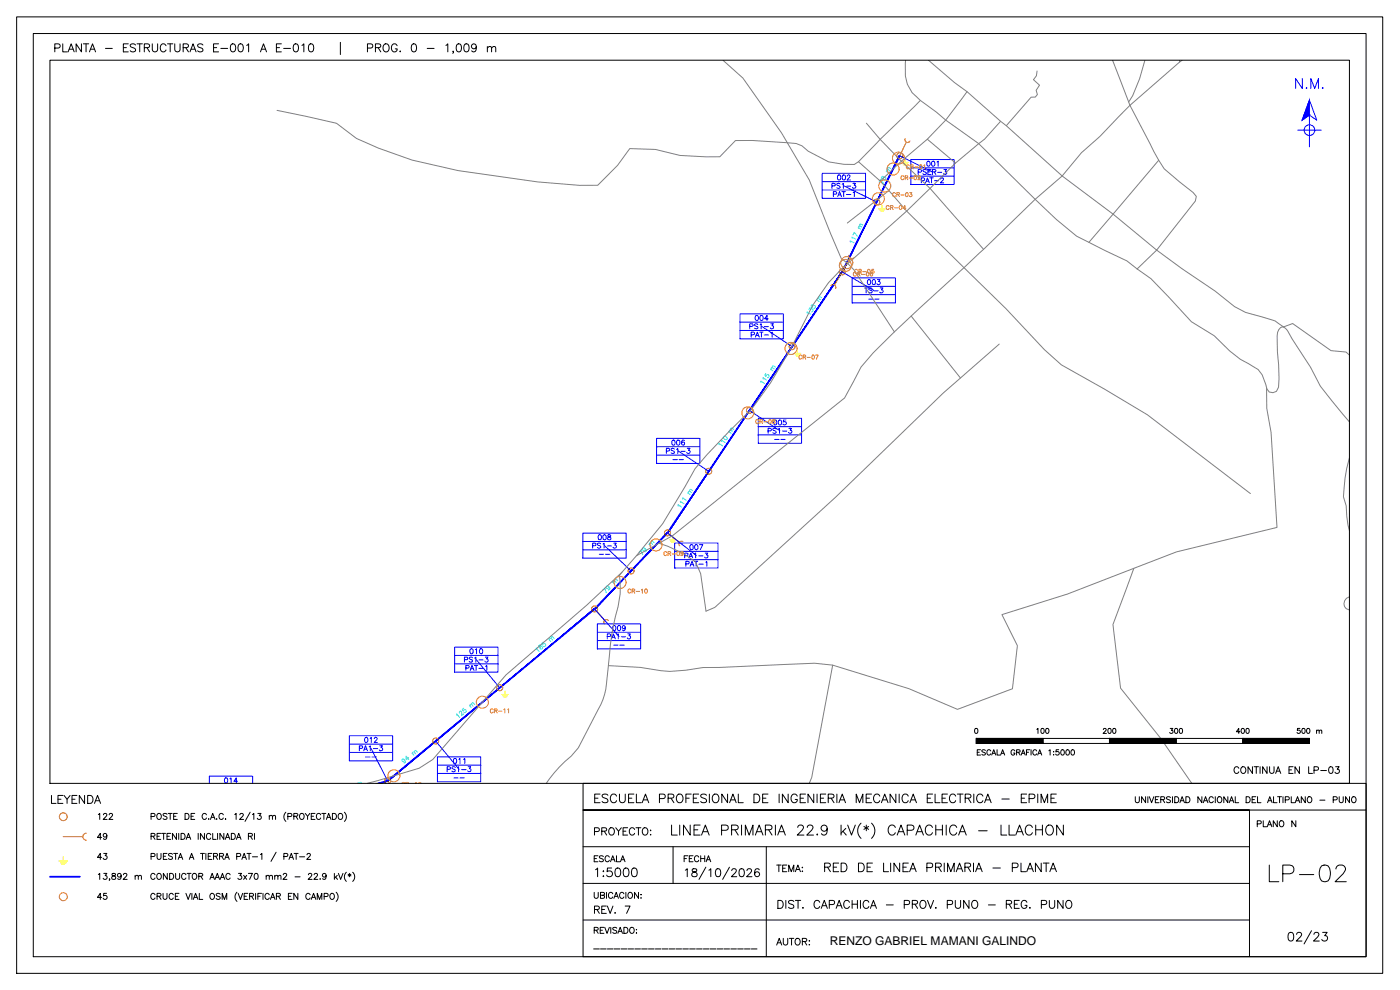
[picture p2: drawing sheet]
<svg xmlns="http://www.w3.org/2000/svg" width="420mm" height="297mm" viewBox="0 0 420 297" stroke-linecap="round" stroke-linejoin="round" font-family="sans-serif">
<!-- layer: RP_CONDUCTOR -->
<path d="M269.9 46.7l-17 34.9 17.2-34.8zM269.9 46.7l-17 34.9-.3-.1zM252.6 81.5l-52.2 78.5 52.5-78.4zM252.6 81.5l-52.2 78.5-.2-.2zM200.2 159.8l-21.7 23 21.9-22.8zM200.2 159.8l-21.7 23-.1-.2zM116.4 234.4l62.1-51.6-.1-.2zM116.3 234.2l62.1-51.6-62 51.8zM114.3 235l2.1-.6-.1-.2zM113.4 235l2.9-.8-2 .8z" fill="#00f" stroke="#00f" stroke-width=".3"/>
<!-- layer: RP_POSTE -->
<g fill="none" stroke="#f00" stroke-width=".3">
<path d="M115.8 235a.89 .89 0 0 1-.1-1.3 .89 .89 0 0 1 1.3 0 .89 .89 0 0 1-.1 1.3"/>
<circle cx="270" cy="46.7" r=".9"/>
<circle cx="263.1" cy="60.6" r=".9"/>
<circle cx="252.8" cy="81.6" r=".9"/>
<circle cx="237.7" cy="104" r=".9"/>
<circle cx="224.9" cy="123.1" r=".9"/>
<circle cx="200.3" cy="159.9" r=".9"/>
<circle cx="212.7" cy="141.4" r=".9"/>
<circle cx="189.4" cy="171.3" r=".9"/>
<circle cx="178.4" cy="182.7" r=".9"/>
<circle cx="150" cy="206.4" r=".9"/>
<circle cx="130.8" cy="222.3" r=".9"/>
<circle cx="19" cy="245" r="1.17"/>
</g>
<!-- layer: RP_RETENIDA -->
<path d="M271.7 41.6a.79 .79 0 0 0 .3 1.1 .79 .79 0 0 0 1.1-.4M272 42.7l-2 4M254.7 76.6a.79 .79 0 0 0 .3 1.1 .79 .79 0 0 0 1.1-.3M255 77.7l-4.5 7.8M249.4 85.7a.79 .79 0 0 1 1.1-.2 .79 .79 0 0 1 .3 1M200.3 159.9l3.6 2.8M205 162.5a.79 .79 0 0 0-1.1 .2 .79 .79 0 0 0 .1 1.1M178.4 182.7l3 3.4M182.6 186.2a.79 .79 0 0 0-1.1-.1 .79 .79 0 0 0-.1 1.1M116.3 234.3l.4 .7M19 251h5.8M25.9 250a1.05 1.05 0 0 0-1.1 1 1.05 1.05 0 0 0 1.1 1.1" fill="none" stroke="#f00" stroke-width=".3"/>
<!-- layer: RP_CUADROPOSTE -->
<g fill="none" stroke="#00f" stroke-width=".3">
<path d="M246.8 52h13v7.5h-13zM246.8 54.5h13M246.8 57h13M253.3 55.8l9.8 4.8M270 46.7l9.8 4.9M273.3 47.9h13v7.5h-13zM273.3 50.4h13M273.3 52.9h13M283.3 50.9h.8l-.5 .5a.49 .49 0 0 1 .4 .8 .49 .49 0 0 1-.9-.1M222.1 94.2h13v7.4h-13zM222.1 96.7h13M222.1 99.2h13"/>
<path d="M228.6 97.9l9.1 6.1M252.8 81.6l9.4 5.6M255.7 83.4h13v7.5h-13zM255.7 85.9h13M255.7 88.4h13M197 131.5h13v7.6h-13zM197 134h13M197 136.6h13M203.5 135.3l9.2 6.1M224.9 123.1l9.2 6.2M227.6 125.5h13v7.5h-13zM227.6 128h13"/>
<path d="M227.6 130.5h13M174.9 160h13v7.5h-13zM200.3 159.9l8.7 6.8M174.9 162.5h13M174.9 165h13M181.4 163.7l8 7.6M202.5 162.9h13v7.5h-13zM202.5 165.4h13M202.5 167.9h13M136.4 194.1h13.1v7.6h-13.1zM136.4 196.6h13.1M136.4 199.2h13.1"/>
<path d="M142.9 197.9l7.1 8.5M178.4 182.7l7.4 8.3M179.3 187.2h13v7.5h-13zM179.3 189.7h13M179.3 192.2h13M62.8 235v-2.1h13v2.1M104.8 220.8h13v7.5h-13zM104.8 223.3h13M104.8 225.7h13M111.3 224.5l5 9.8M130.7 222.3l7.1 8.5M131.3 227.1h13v7.5h-13z"/>
<path d="M131.3 229.6h13M131.3 232.1h13"/>
</g>
<!-- layer: RP_VANO -->
<g fill="none" stroke="#0ff" stroke-width=".3">
<path d="M263.8 54.6l.4-.7 .9 1.1M264.6 53l-.1 .5 .2 .1 .9-.5a.41 .41 0 0 1 .1 .7 .41 .41 0 0 1-.7-.2l.1-.5zM265.9 51.4l.8 .4M267 51.2l-.7-.3-.2 .2v.4M267.3 50.6l-.7-.3-.1 .6M255.2 72.7l-.1-.4 1.2 .5M255.8 71.6l-.1-.5 1.1 .6M256 70.5l.4-.8 .9 1.2M257.6 68.4l.7 .3M258.6 68.1l-.7-.3-.1 .7M258.9 67.5l-.7-.3-.2 .3 .1 .3M242.3 94l-.1-.4 1.1 .7"/>
<path d="M242.7 92.9l.4-.6 .2 .6a.43 .43 0 0 1 .7 .1 .43 .43 0 0 1-.5 .5M243.7 91.3l-.3 .5 .4 .4a.47 .47 0 0 1 .4-.6 .47 .47 0 0 1 .5 .5 .47 .47 0 0 1-.5 .4M245.1 90l.8 .5M246.2 89.9l-.7-.4-.2 .3v.4M246.6 89.4l-.7-.4-.2 .2v.4M228.3 114.8v-.5l1.1 .8M229 113.7v-.4l1.1 .8M229.8 112.1l-.3 .5 .4 .4a.46 .46 0 0 1 .4-.6 .46 .46 0 0 1 .5 .4 .46 .46 0 0 1-.5 .5M231.2 110.8l.7 .5M232.3 110.7l-.7-.4-.2 .2v.4M232.7 110.1l-.7-.4-.2 .3v.4M215.8 133.4v-.3l1.1 .7"/>
<path d="M216.5 132.4v-.4l1.1 .7M217.2 131a.65 .65 0 0 1 .8 .1 .65 .65 0 0 1 0 .8l-.9-.4zM218.7 129.5l.7 .5M219.8 129.4l-.7-.4-.2 .6M220.2 128.8l-.7-.4-.2 .7M203.5 151.8v-.4l1.1 .8M204.2 150.8v-.4l1.1 .7M204.9 149.8v-.4l1.1 .7M206.4 147.9l.7 .5M207.5 147.8l-.7-.4-.2 .2v.4M207.9 147.2l-.7-.4-.3 .3 .1 .4M180.8 177.1l.7-.6 .5 1.3"/>
<path d="M182.6 175.9a.41 .41 0 0 1-.1 .7 .41 .41 0 0 1-.6-.3 .41 .41 0 0 1 .5-.5l.6 .6-.1 .4-.3 .1M183.8 174.6l.6 .6M184.9 174.7l-.6-.5-.3 .6M185.4 174.3l-.6-.6-.3 .6M191.8 165.7l.6-.6 .5 1.3M193.5 164.5a.41 .41 0 0 1-.1 .7 .41 .41 0 0 1-.6-.4 .41 .41 0 0 1 .5-.4l.7 .8-.5 .3M194.8 163.2l.6 .6M195.9 163.3l-.7-.5-.3 .6M196.3 162.8l-.6-.5-.3 .2v.4M160.8 194.8l.1-.4 .9 1M161.7 193.7v.3l.2 .2 .8-.2a.42 .42 0 0 1 0 .7 .42 .42 0 0 1-.7-.2l.3-.8-.2-.2zM163 192.7l-.4 .4 .3 .4a.46 .46 0 0 1 .5-.4 .46 .46 0 0 1 .4 .6 .46 .46 0 0 1-.7 .3"/>
<path d="M164.7 191.8l.6 .7M164.9 192l.3-.5 .6 .6M165.4 191.6l.4-.6 .5 .6M137 214.6l.1-.4 .8 1M137.9 213.9l.2-.5 .4 .1v1.2l.6-.5M139.2 212.5l-.5 .4 .3 .4a.46 .46 0 0 1 .6-.4 .46 .46 0 0 1 .3 .6 .46 .46 0 0 1-.6 .3M140.9 211.6l.5 .7M141.1 211.8v-.4l.3-.1 .6 .6M141.6 211.4l.3-.6 .6 .6M107.3 235h.5M107.8 235l.4-.3 .3 .3M121.3 227.9a.41 .41 0 0 1-.2 .6 .41 .41 0 0 1-.5-.4 .41 .41 0 0 1 .5-.4l.6 .9-.5 .3"/>
<path d="M122.6 227.3l-.7 .6v-1l.8 1M123.7 225.9l.5 .7M123.8 226.1l.1-.4 .3-.1 .5 .6M124.3 225.7l.4-.5 .6 .5"/>
</g>
<!-- layer: RP_PTIERRA -->
<path d="M200.9 161.9h2M201.3 162.3h1.2M201.6 162.7h.6M201.9 160.9v1M150.6 208.4h2M150.9 208.8h1.3M151.3 209.2h.6M151.6 207.4v1M17.7 258.3h2.6M18.1 258.9h1.7M18.6 259.4h.8M19 257.1v1.2" fill="none" stroke="#ff0" stroke-width=".3"/>
<!-- layer: VIAS -->
<g fill="none" stroke="#808080" stroke-width=".3">
<path d="M217 18.1l5.9 5.3 11.6 16.4 8.4 14.2 9.6 23.5 1.9 1.6 1.8 1.8 12.2 18.7M271.8 18.1a11.3 11.3 0 0 0 4.4 12l4.8 3.5 2.8 2.4 9.9 7.1 23.3 22.7 6.1 5.1 15.1 7.4 3.1 2.4M278.7 18.1l7.7 6.7 3.8 2.7 11.8 10.2 16.8 15.1 15.3 11.4 13 10.8 11.6-14.7 .3-1.4-.9-1.2-8.7-7.1-3.2-5.2-7.1-13.8M333.9 18.1l5.2 13.5M343.6 18.1l-1.6 5.5-2.1 5.1-1.2 1.9M354 18.1v.5M354.8 18.1l-15.7 13.5M83.1 33.1l17.9 3.9 6 4.5 6.6 2.9 10.1 3.6 13.8 3.2 23.8 3.4 12.6 1h5.5l5.9-6 3.7-5 7.7 .2 7.4 1.8 7.8 .5 4.1-.1 4.7-4.8 5.1-.1 13.2 1 1.7 .7 1.8 1.5 6.2 3.3 4.5 .7h3.2l1.2-.8M260 37l4.1 4.8 6.4 6.6 8.6 8.1 16.1 18.3M276.2 30.1l-12.1 11.7-6.5 6.7M290.2 27.5a80.1 80.1 0 0 1-19.7 20.9l-6.3 5.9M300.3 36.4l-4.8 5.4-8.7 7.1a432.7 432.7 0 0 1-33.6 31.2l-4.6 4.7-4.7 6.8-6.6 13-6.1 10.3-5.6 7.8-13.5 13.8-3.5 4.1-9.7 16.5-7.9 9.7"/>
<path d="M311.2 21.3l-.2 1.4-.8 1.2 1.8 1.7-1 1.5 .3 1.2-.6 .8-1.2 .1-7.5 8.5M339.1 31.6l-9 9.3-5.5 4.9-5.8 7-8.1 7a1207.7 1207.7 0 0 1-37.2 35l-11.5 11.1-3.6 4.2-4.9 9.3-51.7 41.3-10.8 6.1-4.3 4.8-10.6 10-24.3 20.9-21.9 25.4-4.1 2.6-15.5 4.5M257.6 48.5l6.6 5.8 7.9 9 29.8 29.3 11.5 12.3 5.1 4.6 12.9 7.2 12.9 7.7 31 23.7M266.8 57.2l-12.5 9.7M278.3 41.8l8.5 7.1M347.7 48.1l-20.9 24.6M273.5 94.8l14.7 18.6M341.3 80.7l4.1 2.9 12.1 12.9 6.9 4.2a33.8 33.8 0 0 0 11.6 9.2 8.1 8.1 0 0 1 4.2 6.7l.7 1 1.1 .2 1.1-.4 .6-1.2v-6.8a48.7 48.7 0 0 1-.3-9.6 1.74 1.74 0 0 1 1.8-1.7l1.2 1.1 1.4 2.6 5.5 8.4 3 5.7 8.7 10.7M341.3 80.7l5.8-5.7 7.6 5.6 10 6.7 5.8 4.7 3.3 1.7 5 1.4a11.2 11.2 0 0 1 6.4 3l2.7-1 11.6 8.1 4.5 .4 1 .9M299.9 103.2l-16.8 14.7-32.3 31.3-36.3 33.1-2.6 1.1-1.6-11.3-1.6-3.5-3.4-2.4-4.8-2.3-2.7-.9M380.1 116.3l.1 6.2 1.3 7.3 1.7 28.4-30.1 7.4-32.7 12.6-19.7 6.2 4.6 9.3-1.5 13-16.4 6.1-14.6-6.2-22.9-7-5.4-.6-28.6 1.3h-4.9a37.9 37.9 0 0 1-18.8-.1l-9.6-.5M405 137.4a43.6 43.6 0 0 0-1.8 11.6l.8 2.8 .2 3 .8 4.4"/>
<path d="M186.7 171.6l-.8 1a27.6 27.6 0 0 1-1.2 12.5l-1.2 5.8-.6 5.2a81.8 81.8 0 0 1-1.4 12.2l-1.2 3.1-6.7 13-2.2 2.5a36.1 36.1 0 0 0-7.4 8.1M340.3 170.5l-6.3 16.9 2.3 19.1 12.1 15.1 9.3 13.4M405 179.1a2 2 0 0 0-1.7 1.9 2 2 0 0 0 1.7 2M249.9 199.6l-6.3 33.7-.7 1.7"/>
</g>
<!-- layer: CRUCES -->
<g fill="none" stroke="#ff7f00" stroke-width=".3">
<path d="M268.7 58.1a.43 .43 0 0 0-.5-.3 .43 .43 0 0 0-.3 .5v.3a.44 .44 0 0 0 .3 .4 .44 .44 0 0 0 .5-.3M269.1 58.4l.7-.1 .1-.3-.8-.2v1.2M269.5 58.4l.4 .6M270.3 58.5h1.1M273 57.8h.6l-.3 .5a.4 .4 0 0 1 .3 .6 .4 .4 0 0 1-.7-.1M148 213a.49 .49 0 0 0-.7-.3 .49 .49 0 0 0-.2 .7 .45 .45 0 0 0 .4 .5 .45 .45 0 0 0 .5-.3M148.4 213.3l.7-.1 .1-.3-.8-.2v1.2M148.8 213.3l.4 .6M149.6 213.4h1M151.2 212.9l.3-.2v1.2M152.3 212.9l.3-.2v1.2"/>
<circle cx="263.6" cy="59.6" r="1.81"/>
<circle cx="265.5" cy="55.8" r="1.81"/>
<circle cx="268" cy="50.7" r="1.81"/>
<circle cx="269.7" cy="47.5" r="1.81"/>
<circle cx="272.2" cy="58.3" r=".55"/>
<circle cx="253.7" cy="79.6" r="1.81"/>
<circle cx="254.1" cy="78.8" r="1.81"/>
<circle cx="237.4" cy="104.5" r="1.81"/>
<circle cx="224.4" cy="123.9" r="1.81"/>
<circle cx="186.1" cy="174.7" r="1.81"/>
<circle cx="196.9" cy="163.5" r="1.81"/>
<circle cx="144.8" cy="210.7" r="1.81"/>
<circle cx="118.2" cy="232.8" r="1.81"/>
<circle cx="19" cy="269" r="1.2"/>
</g>
<!-- layer: MARCO -->
<path d="M5 5.1h410v286.9h-410zM10 10.1h400v276.9h-400zM15 18.1h390v216.9h-390z" fill="none" stroke="#000" stroke-width=".3"/>
<!-- layer: NM -->
<g fill="none" stroke="#00f" stroke-width=".3">
<path d="M389.5 39.1h7M393 30.1l2.2 6-2.2-1.5-2.2 1.5zM393 34.6v9.5"/>
<circle cx="393" cy="39" r="1.6"/>
</g>
<path d="M393 30.1v4.5h-1.7zM391.3 34.6l-.5 1.5 2.2-1.5z" fill="#00f" stroke="#00f" stroke-width=".3"/>
<!-- layer: ROTULO -->
<g fill="none" stroke="#000" stroke-width=".3">
<path d="M16.4 14.4h1.1a.64 .64 0 0 0 .6-.6 .64 .64 0 0 0-.6-.6h-1.1v2.4M18.8 13.2v2.4h1.4M20.4 15.6l1-2.4 .9 2.4M20.8 14.8h1.1M24.4 13.2v2.4l-1.6-2.4v2.4M25 13.2h1.6M25.8 13.2v2.4M26.8 15.6l1-2.4 .9 2.4M27.2 14.8h1.1M31.6 14.5h2.1M37 14.3h.9M38.5 13.2h-1.5v2.4h1.5"/>
<path d="M40.7 13.5a.9 .9 0 0 0-.9-.4 .9 .9 0 0 0-.7 .6l.2 .4 1.1 .4 .3 .7a1.07 1.07 0 0 1-1.6 0M41.1 13.2h1.6M41.9 13.2v2.4M43.3 14.3l1.4-.1 .2-.3-.1-.5-.5-.2h-1v2.4M44.1 14.3l.8 1.3M45.7 13.2v1.7a.81 .81 0 0 0 .8 .7 .81 .81 0 0 0 .8-.7v-1.7M49.8 13.7a.88 .88 0 0 0-1-.6 .88 .88 0 0 0-.7 1v.6a.88 .88 0 0 0 .7 .9 .88 .88 0 0 0 1-.6M50.3 13.2h1.6M51.1 13.2v2.4M52.5 13.2v1.7a.8 .8 0 0 0 .7 .7 .8 .8 0 0 0 .8-.7v-1.7M55 14.3l1.3-.1 .3-.3-.1-.5-.5-.2h-1v2.4M55.8 14.3l.8 1.3"/>
<path d="M57 15.6l.9-2.4 .9 2.4M57.4 14.8h1.1M60.9 13.5a.89 .89 0 0 0-.9-.4 .89 .89 0 0 0-.7 .6l.2 .4 1.2 .4 .2 .7a1.05 1.05 0 0 1-1.6 0M64.1 14.3h.9M65.6 13.2h-1.5v2.4h1.5M66.3 14.5h2M69.5 13.3a.76 .76 0 0 1 1.1 .3 1.12 1.12 0 0 1 .1 1.4 1.12 1.12 0 0 1-1.2 .4l-.4-.9zM71.8 13.3a.76 .76 0 0 1 1.1 .3 1.12 1.12 0 0 1 .1 1.4 1.12 1.12 0 0 1-1.2 .4l-.4-.9zM74 13.6l.6-.4v2.4M78.2 15.6l.9-2.4 .9 2.4M78.5 14.8h1.2M83 14.3h.9"/>
<path d="M84.4 13.2h-1.4v2.4h1.4M85.1 14.5h2.1M88.3 13.3a.76 .76 0 0 1 1.2 .3l.1 .6a1.03 1.03 0 0 1-.9 1.4 1.55 1.55 0 0 1-.4-2.3zM90.6 13.6l.6-.4v2.4M92.9 13.3a.76 .76 0 0 1 1.1 .3l.1 .6a1.03 1.03 0 0 1-.9 1.4 1.55 1.55 0 0 1-.3-2.3zM102.2 12.7v3.7M110.3 14.4l1.4-.1 .2-.3-.1-.6-.5-.2h-1v2.4M112.7 14.3l1.3-.1 .3-.6-.6-.4h-1v2.4M113.5 14.3l.8 1.3M115.4 13.3a1.19 1.19 0 0 1 1.5 .8 1.19 1.19 0 0 1-.8 1.5 1.25 1.25 0 0 1-1.2-.9 1.25 1.25 0 0 1 .5-1.4zM119.2 13.7a.88 .88 0 0 0-1-.6 .88 .88 0 0 0-.7 1v.6a.86 .86 0 0 0 .8 .9 .86 .86 0 0 0 .9-.9h-.6M120 15.4h.2z"/>
<path d="M123.8 13.3a.76 .76 0 0 1 1.1 .3l.1 .6a1.03 1.03 0 0 1-.9 1.4 1.55 1.55 0 0 1-.3-2.3zM128.2 14.5h2.1M133.8 13.6l.6-.4v2.4M136.1 15.4h-.2h.2l-.2 .6M137.2 13.3a.76 .76 0 0 1 1.2 .3l.1 .6a1.03 1.03 0 0 1-.9 1.4 1.55 1.55 0 0 1-.4-2.3zM139.5 13.3a.76 .76 0 0 1 1.2 .3l.1 .6a1.03 1.03 0 0 1-.9 1.4 1.55 1.55 0 0 1-.4-2.3zM143 14a.74 .74 0 0 1-1 .6 .74 .74 0 0 1-.4-1.1 .74 .74 0 0 1 1.2 0 1.28 1.28 0 0 1-.8 2.1l-.4-.4M146.3 14.4l.5-.4 .6 .1 .1 1.5M146.3 14v1.6M147.5 14.4l.6-.4 .6 .1 .1 1.5M292.7 218.6a.74 .74 0 0 1 .9 .6 .74 .74 0 0 1-.5 .9l-.6-.3zM175 235h235v52h-235z"/>
<path d="M293 221.6h20v1.5h-20zM293.3 225.7h.6M294.3 224.9h-1v1.7h1M295.7 225.2l-.4-.3-.6 .3v.3l1 .4v.4l-.4 .3-.6-.3M297.3 225.3a.59 .59 0 0 0-.6-.4 .59 .59 0 0 0-.5 .7v.3a.59 .59 0 0 0 .5 .7 .59 .59 0 0 0 .6-.4M297.6 226.6l.6-1.7 .7 1.7M297.9 226h.7M299.2 224.9v1.7h.9M300.3 226.6l.6-1.7 .6 1.7M300.5 226h.8M304.6 225.3a.59 .59 0 0 0-.7-.4 .59 .59 0 0 0-.5 .7v.3a.57 .57 0 0 0 .6 .7 .57 .57 0 0 0 .6-.7h-.4M305.1 225.7l.9-.1 .1-.5-1-.2v1.7"/>
<path d="M305.6 225.7l.6 .9M306.5 226.6l.6-1.7 .6 1.7M306.7 226h.8M308.1 225.7h.6M309.1 224.9h-1v1.7M309.4 224.9v1.7M311.1 225.3a.59 .59 0 0 0-.7-.4 .59 .59 0 0 0-.4 .7v.3a.59 .59 0 0 0 .4 .7 .59 .59 0 0 0 .7-.4M311.4 226.6l.6-1.7 .6 1.7M311.7 226h.7M313 221.6h20v1.5h-20zM314.8 225.3l.4-.4v1.7M316.2 225.5h.1"/>
<path d="M316.2 226.4h.1M317.7 224.9h-.7l-.1 .7a.57 .57 0 0 1 .9 0 .57 .57 0 0 1-.2 .9 .57 .57 0 0 1-.8-.2M318.6 225a.79 .79 0 0 1 .9 .6 .79 .79 0 0 1-.5 1l-.6-.3-.1-.7zM320.1 225a.79 .79 0 0 1 .9 .6 .79 .79 0 0 1-.5 1l-.5-.3-.1-.7zM321.6 225a.79 .79 0 0 1 1 .6 .79 .79 0 0 1-.6 1l-.5-.3-.1-.7zM333 221.6h20v1.5h-20zM340.7 239v1.3l.5 .5 .6-.2 .1-1.6M343.8 239v1.8l-1.2-1.8v1.8M344.5 239v1.8M344.9 239l.7 1.8 .7-1.8M346.7 239.9h.7M347.8 239h-1.1v1.8h1.1"/>
<path d="M348.4 239.9l1-.1 .1-.6-1.1-.2v1.8M349 239.9l.5 .9M351.3 239.3l-.5-.3-.6 .1v.6l.9 .4 .2 .5-.5 .2-.7-.2M351.9 239v1.8M352.6 239h.5a.95 .95 0 0 1 .7 .9 .95 .95 0 0 1-.7 .9h-.5zM353 221.6h20v1.5h-20zM355.9 239h.6a.95 .95 0 0 1 .6 .9 .95 .95 0 0 1-.6 .9h-.6zM360.7 239v1.8l-1.2-1.8v1.8M364.1 239.5a.66 .66 0 0 0-.7-.5 .66 .66 0 0 0-.6 .7v.5a.67 .67 0 0 0 .6 .6 .67 .67 0 0 0 .7-.4M364.7 239v1.8M365.5 239.3l.2-.2a.84 .84 0 0 1 1 .8 .84 .84 0 0 1-1 .9l-.4-.6zM368.5 239v1.8l-1.2-1.8v1.8"/>
<path d="M370.7 239v1.8h1.1M373 221.6h20v1.5h-20zM374 239h.6a.97 .97 0 0 1 .6 .9 .97 .97 0 0 1-.6 .9h-.6zM375.8 239.9h.7M376.9 239h-1.1v1.8h1.1M377.4 239v1.8h1M382.2 239v1.8h1M383.4 239h1.2M384 239v1.8M385 239v1.8M385.7 240l1.1-.1v-.7l-1.1-.2v1.8M387.5 239v1.8h1.1"/>
<path d="M391.7 239v1.8l-1.2-1.8v1.8M392.7 239.1a.84 .84 0 0 1 1 .8 .84 .84 0 0 1-1 .9l-.4-.6zM400.1 240l1.1-.1v-.7l-1.1-.2v1.8M401.9 239v1.3l.5 .5 .6-.2 .1-1.6M405 239v1.8l-1.2-1.8v1.8M406 239.1a.84 .84 0 0 1 1 .8 .84 .84 0 0 1-1 .9l-.4-.6zM175 254h200M201.5 247.6v3h1.8M202 254v11.1M204 247.6v3M207.1 247.6v3l-2-3v3M208.3 249h1.1"/>
<path d="M210.1 247.6h-1.8v3h1.8M210.5 250.6l1.2-3 1.1 3M211 249.5h1.4M216.6 249.1l1.7-.1a.79 .79 0 0 0 .2-.9 .79 .79 0 0 0-.7-.5h-1.2v3M219.6 249l1.7-.2 .3-.4-.2-.6-.6-.2h-1.2v3M220.6 249l1 1.6M222.5 247.6v3M223.7 250.6v-3l1.1 3 1.2-3v3M226.7 250.6l1.1-3 1.2 3M227.1 249.5h1.5M229.7 249l1.7-.2 .3-.4-.1-.6-.6-.2h-1.3v3M230 254v33"/>
<path d="M230.7 249l1 1.6M232.7 247.6v3M233.4 250.6l1.1-3 1.2 3M233.8 249.5h1.5M239.4 248.3l.2-.5 .4-.2 .8 .1a.66 .66 0 0 1 .2 1l-1.7 1.9h2M242.3 248.3l.1-.5 .4-.2 .9 .1a.66 .66 0 0 1 .1 1l-1.7 1.9h2M245.3 250.3v.3zM248.3 248.5a.93 .93 0 0 1-1.3 .9 .93 .93 0 0 1-.4-1.5 .93 .93 0 0 1 1.5 .1 2.71 2.71 0 0 1-.3 2.4 .87 .87 0 0 1-1.3-.3M252.4 247.6v3M253 249.4l1 1.2M253.8 248.5l-1.4 1.5M254.4 247.6l1.1 3 1.2-3"/>
<path d="M258.4 247a3.1 3.1 0 0 0 0 4.6M259.3 248l1.4 .8M260 247.6v1.7M260.7 248l-1.4 .8M261.6 247a3.1 3.1 0 0 1 0 4.6M268.7 248.3a1.1 1.1 0 0 0-1.3-.8 1.1 1.1 0 0 0-.8 1.2 1.32 1.32 0 0 0 .2 1.4 1.32 1.32 0 0 0 1.5 .3l.4-.6M269.3 250.6l1.1-3 1.1 3M269.7 249.5h1.4M272.3 249.1h1.3a.78 .78 0 0 0 .7-.8 .78 .78 0 0 0-.7-.7h-1.3v3M274.8 250.6l1.2-3 1.1 3M275.3 249.5h1.4M279.8 248.3a1.1 1.1 0 0 0-1.2-.8 1.1 1.1 0 0 0-.9 1.2 1.31 1.31 0 0 0 .3 1.4 1.31 1.31 0 0 0 1.4 .3l.4-.6"/>
<path d="M280.8 249h2M280.8 247.6v3M282.8 247.6v3M284 247.6v3M287.1 248.3a1.1 1.1 0 0 0-1.2-.8 1.1 1.1 0 0 0-.9 1.2 1.31 1.31 0 0 0 .3 1.4 1.31 1.31 0 0 0 1.4 .3l.4-.6M287.7 250.6l1.1-3 1.2 3M288.1 249.5h1.5M293.7 249.3h2.6M300.4 247.6v3h1.7M302.8 247.6v3h1.7M304.8 250.6l1.2-3 1.1 3M305.3 249.5h1.4"/>
<path d="M309.8 248.3a1.1 1.1 0 0 0-1.2-.8 1.1 1.1 0 0 0-.9 1.2 1.31 1.31 0 0 0 .3 1.4 1.31 1.31 0 0 0 1.4 .3l.4-.6M310.8 249h2M310.8 247.6v3M312.8 247.6v3M314.1 248a1.1 1.1 0 0 1 1.3-.4 1.1 1.1 0 0 1 .7 1.1 1.32 1.32 0 0 1-.3 1.4 1.32 1.32 0 0 1-1.4 .3 1.85 1.85 0 0 1-.3-2.4zM319.1 247.6v3l-2-3v3M354.1 240.8l.7-1.8 .7 1.8M354.4 240.2h.8M361.1 240.8l.7-1.8 .7 1.8M361.4 240.2h.8M368.9 240.8l.7-1.8 .7 1.8M369.2 240.2h.8"/>
<path d="M380.4 240.8l.7-1.8 .7 1.8M380.7 240.2h.8M388.7 240.8l.7-1.8 .7 1.8M389 240.2h.8M396.1 240.1h1.5M410 243h-235h200v44M175 276h200M175 265.1h200M178.3 267.7v1.3l.5 .5 .7-.2v-1.6M178.3 279.1l1.1-.1 .1-.6-1.2-.2v1.8M178.9 279.1l.6 .9M180.1 279.1h.7"/>
<path d="M180.2 268.6l1.1-.1v-.6l-1.1-.2v1.8l1.1-.1 .1-.4-.4-.4M181.3 278.2h-1.2v1.8h1.2M181.5 278.2l.7 1.8 .7-1.8M182 267.7v1.8M183.3 278.2v1.8M183.9 268.2a.66 .66 0 0 0-.8-.5 .66 .66 0 0 0-.5 .7 .74 .74 0 0 0 .2 1 .74 .74 0 0 0 1-.1l.1-.2M184.2 269.5l.7-1.8 .7 1.8M184.5 269h.9M185.1 278.5l-.4-.3-.8 .3 .2 .4 1 .6v.3l-.4 .2-.8-.2M185.7 279.4h.9M187.2 268.2a.66 .66 0 0 0-.7-.5 .66 .66 0 0 0-.6 .7 .74 .74 0 0 0 .3 1 .74 .74 0 0 0 1-.1v-.2M187.2 278.2h.6a.95 .95 0 0 1 .7 .9 .95 .95 0 0 1-.7 .9h-.6z"/>
<path d="M187.8 267.7v1.8M188.8 267.8a.84 .84 0 0 1 1 .8 .84 .84 0 0 1-1 .9l-.4-.6zM189.3 278.3a.84 .84 0 0 1 1.1 .8 .84 .84 0 0 1-1.1 .9l-.3-.6zM190.9 278.9h.2zM190.9 280h.2zM191.6 267.7v1.8l-1.2-1.8v1.8M192.3 268.4h.2zM192.3 269.5h.2zM205.7 261.1l.5-.4v2.3M207.8 260.8a.49 .49 0 0 0 .3 .8l.4 .1a.69 .69 0 0 1 .7 .6 .69 .69 0 0 1-.6 .7h-.4a.69 .69 0 0 1-.6-.7 .69 .69 0 0 1 .7-.6l.4-.1a.47 .47 0 0 0 .3-.8zM211.8 260.2l-2 3.6M212.7 261.1l.6-.4v2.3"/>
<path d="M215 260.8a.8 .8 0 0 1 1.2 .3 1.13 1.13 0 0 1 .1 1.3 1.13 1.13 0 0 1-1.3 .5 1.88 1.88 0 0 1 0-2.1zM218.9 260.2l-2 3.6M219.6 261.2l.5-.5h.4l.5 .4-.4 .8-1.1 1.1h1.6M222.1 260.8a.8 .8 0 0 1 1.2 .3 1.13 1.13 0 0 1 .1 1.3 1.13 1.13 0 0 1-1.3 .5l-.3-.9zM224.2 261.2l.4-.5h.5l.5 .4-.4 .8-1.1 1.1h1.6M227.8 261a.7 .7 0 0 0-1-.2 1.36 1.36 0 0 0 .5 2.2 .75 .75 0 0 0 .7-.7 .75 .75 0 0 0-.8-.7 .75 .75 0 0 0-.7 .6M185.4 280l.7-1.8 .7 1.8"/>
</g>
<!-- layer: 0 -->
<g fill="#000" stroke="#000" stroke-width=".3">
<path d="M293 221.6l20 1.5v-1.5zM293 221.6l20 1.5h-20z"/>
<path d="M333 221.6l20 1.5v-1.5zM333 221.6l20 1.5h-20z"/>
<path d="M373 221.6l20 1.5v-1.5zM373 221.6l20 1.5h-20z"/>
</g>
<!-- layer: RP_LEYENDA -->
<g fill="none" stroke="#000" stroke-width=".3">
<path d="M45.3 245l1.1-.1v-.7l-1.1-.1v1.8M45.3 250.9l1.1-.1v-.6l-1.1-.2v1.8M45.3 257l1.1-.1v-.7l-1.1-.1v1.8M45.9 250.9l.6 .9M47.1 256.1v1.2l.5 .6 .6-.3 .1-1.5M47.1 250.9h.7M47.2 244.3l.2-.2a.84 .84 0 0 1 1 .9 .84 .84 0 0 1-1 .8l-.3-.6zM48.2 250h-1.1v1.8h1.1M48.5 250h1.2M49 256.9h.7M49.1 250v1.8M50.1 244.3l-.4-.2-.8 .2 .2 .4 .9 .5 .1 .4-.4 .3-.8-.3"/>
<path d="M50.1 256.1h-1.1v1.8h1.1M50.1 250.9h.7M50.5 244.1h1.2M51.1 244.1v1.8M51.2 250h-1.1v1.8h1.1M51.8 256.3l-.5-.2-.7 .2 .1 .4 1 .5-.1 .6-.6 .1-.4-.3M52.1 244.9h.7M52.1 256.1h1.2M52.7 256.1v1.8M53 250v1.8l-1.2-1.8v1.8M53.2 244.1h-1.1v1.8h1.1M53.5 257.9l.7-1.8 .6 1.8"/>
<path d="M53.6 250v1.8M53.7 257.2h.9M54.3 250h.6a.95 .95 0 0 1 .7 .9 .95 .95 0 0 1-.7 .9h-.6zM55.5 244.1h.6a.96 .96 0 0 1 .7 .9 .96 .96 0 0 1-.7 .9h-.6zM55.9 251.8l.7-1.8 .6 1.8M56.1 251.3h.9M56.8 257.9l.7-1.8 .7 1.8M57.1 257.2h.8M57.3 244.9h.7M58.4 244.1h-1.1v1.8h1.1M59.5 250v1.8M60.2 256.1h1.2"/>
<path d="M60.8 256.1v1.8M61.4 250v1.8l-1.2-1.8v1.8M61.8 256.1v1.8M62 244.5a.67 .67 0 0 0-.8-.4 .67 .67 0 0 0-.5 .6 .75 .75 0 0 0 .2 1 .75 .75 0 0 0 1-.1l.1-.2M62.5 256.9h.7M62.6 245.8h.1zM63.2 245.9l.6-1.8 .7 1.8M63.2 250.5a.67 .67 0 0 0-.7-.5 .67 .67 0 0 0-.5 .7v.5a.67 .67 0 0 0 .5 .6 .67 .67 0 0 0 .7-.4M63.4 245.2h.9M63.6 256.1h-1.1v1.8h1.1M63.8 250v1.8h1.1M64.1 256.9l1-.1 .1-.6-1.1-.1v1.8"/>
<path d="M64.7 256.9l.6 1M65 245.8h.1zM65.3 250v1.8M65.9 256.9l1-.1 .1-.6-1.1-.1v1.8M66.5 256.9l.6 1M67 244.5a.67 .67 0 0 0-.7-.4 .67 .67 0 0 0-.6 .6 .75 .75 0 0 0 .2 1 .75 .75 0 0 0 1-.1l.1-.2M67.2 250v1.8l-1.2-1.8v1.8M67.4 257.9l.7-1.8 .7 1.8M67.6 245.8h.2zM67.6 251.8l.7-1.8 .7 1.8M67.7 257.2h.9M67.9 251.3h.8"/>
<path d="M69.4 250h.6a.97 .97 0 0 1 .6 .9 .97 .97 0 0 1-.6 .9h-.6zM70.4 244.4l.5-.3v1.8M71 251.8l.6-1.8 .7 1.8M71 257l1.1-.1 .1-.7-1.2-.1v1.8M71.2 251.3h.9M72 244.5l.3-.4 .7 .3-1.1 1.5h1.2M72.6 257.9l.7-1.8 .7 1.8M72.8 257.2h.9M74.1 256.1h1.2M74.5 250.9l1.1-.1 .1-.6-1.2-.2v1.8M74.7 256.1v1.8M75.1 243.7l-1.6 2.8"/>
<path d="M75.2 250.9l.6 .9M75.8 244.4l.4-.3v1.8M75.8 257.1h1.5M76.4 250v1.8M77.4 244.1h.9l-.5 .6a.6 .6 0 0 1 .6 .6 .6 .6 0 0 1-.5 .6 .6 .6 0 0 1-.7-.4M78.2 256.4l.4-.3v1.8M80.8 245l.4-.3h.5l.1 1.2M80.8 244.7v1.2M81.8 245l.4-.3h.4l.1 1.2M82.9 255.7l-1.6 2.8M85.2 257l1-.1 .1-.7-1.1-.1v1.8M85.8 243.7a1.88 1.88 0 0 0 0 2.8"/>
<path d="M86.4 245l1-.1 .1-.7-1.1-.1v1.8M86.7 257.9l.7-1.8 .7 1.8M87 257.2h.8M88.2 244.9l1-.1 .1-.6-1.1-.1v1.8M88.3 256.1h1.2M88.8 244.9l.6 1M88.9 256.1v1.8M89.9 257.1h1.5M90.1 244.3l.2-.2a.84 .84 0 0 1 1 .9 .84 .84 0 0 1-1 .8l-.4-.6zM91.6 244.1l.7 .8v1M92.1 256.5l.4-.4h.5l.2 .3-.3 .6-.8 .9h1.1M93 244.1l-.7 .8"/>
<path d="M93.4 244.9h.7M94.5 244.1h-1.1v1.8h1.1M96.2 244.5a.67 .67 0 0 0-.7-.4 .67 .67 0 0 0-.5 .6 .75 .75 0 0 0 .2 1 .75 .75 0 0 0 1-.1v-.2M96.6 244.1h1.2M97.2 244.1v1.8M98 245.9l.6-1.8 .7 1.8M98.2 245.2h.9M99.8 244.1h.6a.95 .95 0 0 1 .6 .9 .95 .95 0 0 1-.6 .9h-.6zM101.6 244.3l.2-.2a.84 .84 0 0 1 1.1 .9 .84 .84 0 0 1-1.1 .8l-.3-.6zM103.4 243.7a1.88 1.88 0 0 1 0 2.8M29.5 262.4l.4-.3v1.7M31.1 262.1h1l-.5 .6a.6 .6 0 0 1 .4 1 .6 .6 0 0 1-1-.2"/>
<path d="M32.9 263.8h-.1h.1l-.1 .4M33.7 262.1v.5l.8 .3 .2 .4a.63 .63 0 0 1-.5 .6 .63 .63 0 0 1-.7-.4l.3-.6 .8-.4v-.4zM36.4 262.6a.56 .56 0 0 1-.8 .5 .56 .56 0 0 1-.2-.9 .56 .56 0 0 1 .9 .1l.1 .3a.85 .85 0 0 1-.7 1.2l-.4-.2M37 262.5l.4-.4h.3l.4 .3-.3 .6-.8 .8h1.2M40.6 263l.4-.4 .4 .1 .1 1.1M40.6 262.6v1.2M41.5 263l.4-.4 .5 .1v1.1M46.5 262.5a.65 .65 0 0 0-.7-.5 .65 .65 0 0 0-.5 .7v.5a.65 .65 0 0 0 .5 .7 .65 .65 0 0 0 .7-.5M46.5 268.5a.65 .65 0 0 0-.7-.5 .65 .65 0 0 0-.5 .7v.5a.65 .65 0 0 0 .5 .7 .65 .65 0 0 0 .7-.5M47.1 268.9l1.1-.1v-.6l-1.1-.2v1.9M47.4 262.1a.84 .84 0 0 1 1 .8 .84 .84 0 0 1-1 .9l-.3-.6zM47.7 268.9l.6 1"/>
<path d="M48.9 268v1.3l.5 .6 .6-.3 .1-1.6M50.2 262.1v1.7l-1.2-1.7v1.7M50.9 262.1h.6a.95 .95 0 0 1 .6 .8 .95 .95 0 0 1-.6 .9h-.6zM52 268.5a.65 .65 0 0 0-.7-.5 .65 .65 0 0 0-.6 .7v.5a.65 .65 0 0 0 .6 .7 .65 .65 0 0 0 .7-.5M52.6 268.9h.7M52.7 262.1v1.2l.5 .5 .6-.2 .1-1.5M53.7 268h-1.1v1.9h1.1M55.8 262.5a.67 .67 0 0 0-.8-.5 .67 .67 0 0 0-.5 .7v.5a.67 .67 0 0 0 .5 .7 .67 .67 0 0 0 .8-.5M55.8 268l.7 1.9 .6-1.9M56.1 262.1h1.2M56.7 262.1v1.7M57.6 268v1.9"/>
<path d="M57.8 262.3l.2-.2a.84 .84 0 0 1 1.1 .8 .84 .84 0 0 1-1.1 .9l-.3-.6zM58 269.9l.7-1.9 .7 1.9M58.3 269.2h.8M59.6 262.9l1.1-.1 .1-.6-1.2-.1v1.7M59.8 268v1.9h1.1M60.2 262.9l.7 .9M63 263.8l.7-1.7 .7 1.7M63.2 263.3h.9M63.3 268.1a.84 .84 0 0 1 1.1 .9 .84 .84 0 0 1-1.1 .8l-.3-.6zM64.5 263.8l.7-1.7 .7 1.7M64.8 263.3h.8M66.1 263.8l.7-1.7 .6 1.7"/>
<path d="M66.1 268.3l-.5-.3-.7 .3 .1 .4 1.1 .6v.3l-.5 .3-.7-.3M66.3 263.3h.9M66.7 269.9v-1.9l.7 1.9 .7-1.9v1.9M69.1 262.5a.65 .65 0 0 0-.8-.5 .65 .65 0 0 0-.5 .7v.5a.65 .65 0 0 0 .5 .7 .65 .65 0 0 0 .8-.5M71.1 267.7a1.88 1.88 0 0 0 0 2.8M71.5 268l.7 1.9 .6-1.9M71.6 262.1h.9l-.5 .6a.6 .6 0 0 1 .4 1 .6 .6 0 0 1-1-.2M73.1 262.6l.9 1.2M73.3 268.9h.7M74 262.6l-.9 1.2M74.4 268h-1.1v1.9h1.1M74.5 262.1h1.3l-.9 1.7"/>
<path d="M74.9 268.9l1-.1 .1-.6-1.1-.2v1.9M75.5 268.9l.6 1M76.5 262.1h.3a.93 .93 0 0 1 .7 .8 .93 .93 0 0 1-.7 .9 1.12 1.12 0 0 1-.3-1.7zM76.7 268v1.9M77.4 268.9h.7M78.5 268h-1.1v1.9M78.9 268v1.9M79.9 263l.4-.4 .4 .1 .1 1.1M79.9 262.6v1.2M80.8 263l.4-.4 .5 .1 .1 1.1M80.8 268.5a.66 .66 0 0 0-.7-.5 .66 .66 0 0 0-.6 .7 .74 .74 0 0 0 .3 1 .74 .74 0 0 0 .9-.1l.1-.2M81.2 269.9l.7-1.9 .6 1.9"/>
<path d="M81.4 269.2h.9M82.4 263l.5-.4 .4 .1 .1 1.1M82.4 262.6v1.2M83 268.9l1-.1 .1-.6-1.1-.2v1.9M83.4 263l.4-.4 .4 .1 .1 1.1M83.6 268.9l.6 1M85 262.5l.4-.4h.5l.1 .3-.2 .6-.9 .8h1.2M86.6 268.9h.6M87.7 268h-1.1v1.9h1.1M88.5 263.1h1.6M89.4 268v1.9l-1.2-1.9v1.9M92.6 262.5l.3-.4h.5l.2 .3-.3 .6-.8 .8h1.2"/>
<path d="M93.1 268.5a.66 .66 0 0 0-.8-.5 .66 .66 0 0 0-.5 .7 .74 .74 0 0 0 .2 1 .74 .74 0 0 0 1-.1l.1-.2M93.4 269.9l.7-1.9 .7 1.9M93.7 269.2h.8M94.3 262.5l.3-.4h.5l.2 .3-.3 .6-.8 .8h1.2M95.2 269.9v-1.9l.7 1.9 .7-1.9v1.9M96 263.8h.2zM97.3 269l1-.1 .1-.7-1.1-.2v1.9M97.9 262.6a.56 .56 0 0 1-.8 .5 .56 .56 0 0 1-.2-.9 .56 .56 0 0 1 .9 .1l.1 .3a.85 .85 0 0 1-.7 1.2l-.4-.2M99.2 268.3l.1-.2a.83 .83 0 0 1 1.1 .9 .83 .83 0 0 1-1.1 .8l-.3-.6zM100.4 262.1v1.7M100.7 263.2l.6 .6M100.9 267.7a1.88 1.88 0 0 1 0 2.8"/>
<path d="M101.2 262.6l-.8 .9M101.6 262.1l.6 1.7 .7-1.7M103.9 261.7a1.85 1.85 0 0 0 0 2.7M104.5 262.3l.8 .5M104.9 262.1v1M105.3 262.3l-.8 .5M105.8 261.7a1.81 1.81 0 0 1 0 2.7"/>
</g>
<!-- layer: RP_CONDUCTOR -->
<path d="M15 263h9" fill="none" stroke="#00f" stroke-width=".51"/>
<text font-size="8.8" x="379.6" y="265.6">LP-02</text>
<text font-size="7.5" x="385.2" y="284.3">02/23</text>
<text font-size="6.6" fill="#00f" x="387.7" y="27.9">N.M.</text>
<g font-size="5.7">
<text x="14.1" y="242.4">LEYENDA</text>
<text x="177.1" y="242">ESCUELA PROFESIONAL DE INGENIERIA MECANICA ELECTRICA - EPIME</text>
<text x="177.1" y="251.9">PROYECTO:</text>
<text x="246.2" y="262.8">RED DE LINEA PRIMARIA - PLANTA</text>
<text x="177.4" y="264.2">1:5000</text>
<text x="232.1" y="273.8">DIST. CAPACHICA - PROV. PUNO - REG. PUNO</text>
</g>
<g font-size="5.3">
<text x="231.8" y="262.8">TEMA:</text>
<text x="177.1" y="275.2">REV. 7</text>
</g>
<g font-size="4.9" fill="#00f">
<text x="248.4" y="57.9">PS1-3</text>
<text x="250.1" y="55.4">002</text>
<text x="178.2" y="163.3">008</text>
<text x="139.7" y="197.6">010</text>
<text x="138.3" y="200">PS1-3</text>
</g>
<text font-size="4.9" fill="#ff7f00" x="258.9" y="86.8">003</text>
<g font-size="4.9">
<text x="369" y="233.2">CONTINUA EN LP-03</text>
<text x="28.2" y="246.9">122</text>
<text x="376.1" y="249.4">PLANO N</text>
<text x="27.9" y="252.9">49</text>
<text x="27.9" y="258.9">43</text>
<text x="177.1" y="259.6">ESCALA</text>
<text x="204.3" y="259.6">FECHA</text>
<text x="27.9" y="270.9">45</text>
<text x="231.8" y="284.7">AUTOR:</text>
</g>
<g font-size="4.4" fill="#ff7f00">
<text x="276.9" y="51.2">001</text>
<text x="264.6" y="64.2">CR-04</text>
<text x="238.5" y="109">CR-07</text>
<text x="225.4" y="128.4">CR-08</text>
<text x="231.1" y="128.8">005</text>
<text x="205.7" y="166.2">007</text>
</g>
<g font-size="4.4" fill="#00f">
<text x="275.2" y="56.1">PAT-2</text>
<text x="225.4" y="97.4">004</text>
<text x="224.4" y="102.3">PAT-1</text>
<text x="200.4" y="134.8">006</text>
<text x="204.6" y="171.1">PAT-1</text>
<text x="182.7" y="190.5">009</text>
<text x="108.3" y="224">012</text>
<text x="134.8" y="230.4">011</text>
<text x="66" y="236">014</text>
</g>
<g font-size="4.4">
<text x="310.1" y="221.2">100</text>
<text x="329.8" y="221.2">200</text>
<text x="350" y="221.2">300</text>
<text x="369.7" y="221.2">400</text>
<text x="388.1" y="221.2">500 m</text>
</g>
<g font-size="4" fill="#ff7f00">
<text x="270.9" y="51.9">CR-01</text>
<text x="269.2" y="55">CR-02</text>
<text x="255.4" y="83.3">CR-05</text>
<text x="197.9" y="167.9">CR-09</text>
<text x="187.3" y="179.2">CR-10</text>
</g>
<text font-size="3.6" x="249" y="283.5">RENZO GABRIEL MAMANI GALINDO</text>
<text font-size="3.1" fill="#ff7f00" x="119.2" y="236.4">CR-12</text>
<g font-size="2.6" fill="#00f">
<text x="259.3" y="91">--</text>
<text x="231.4" y="133">--</text>
<text x="200.7" y="139">--</text>
<text x="178.5" y="167.6">--</text>
<text x="183.1" y="194.7">--</text>
<text x="108.7" y="228.2">--</text>
<text x="135.1" y="234.6">--</text>
</g>
<text font-size="2.6" x="177.1" y="286.1">________________________</text>
</svg>
